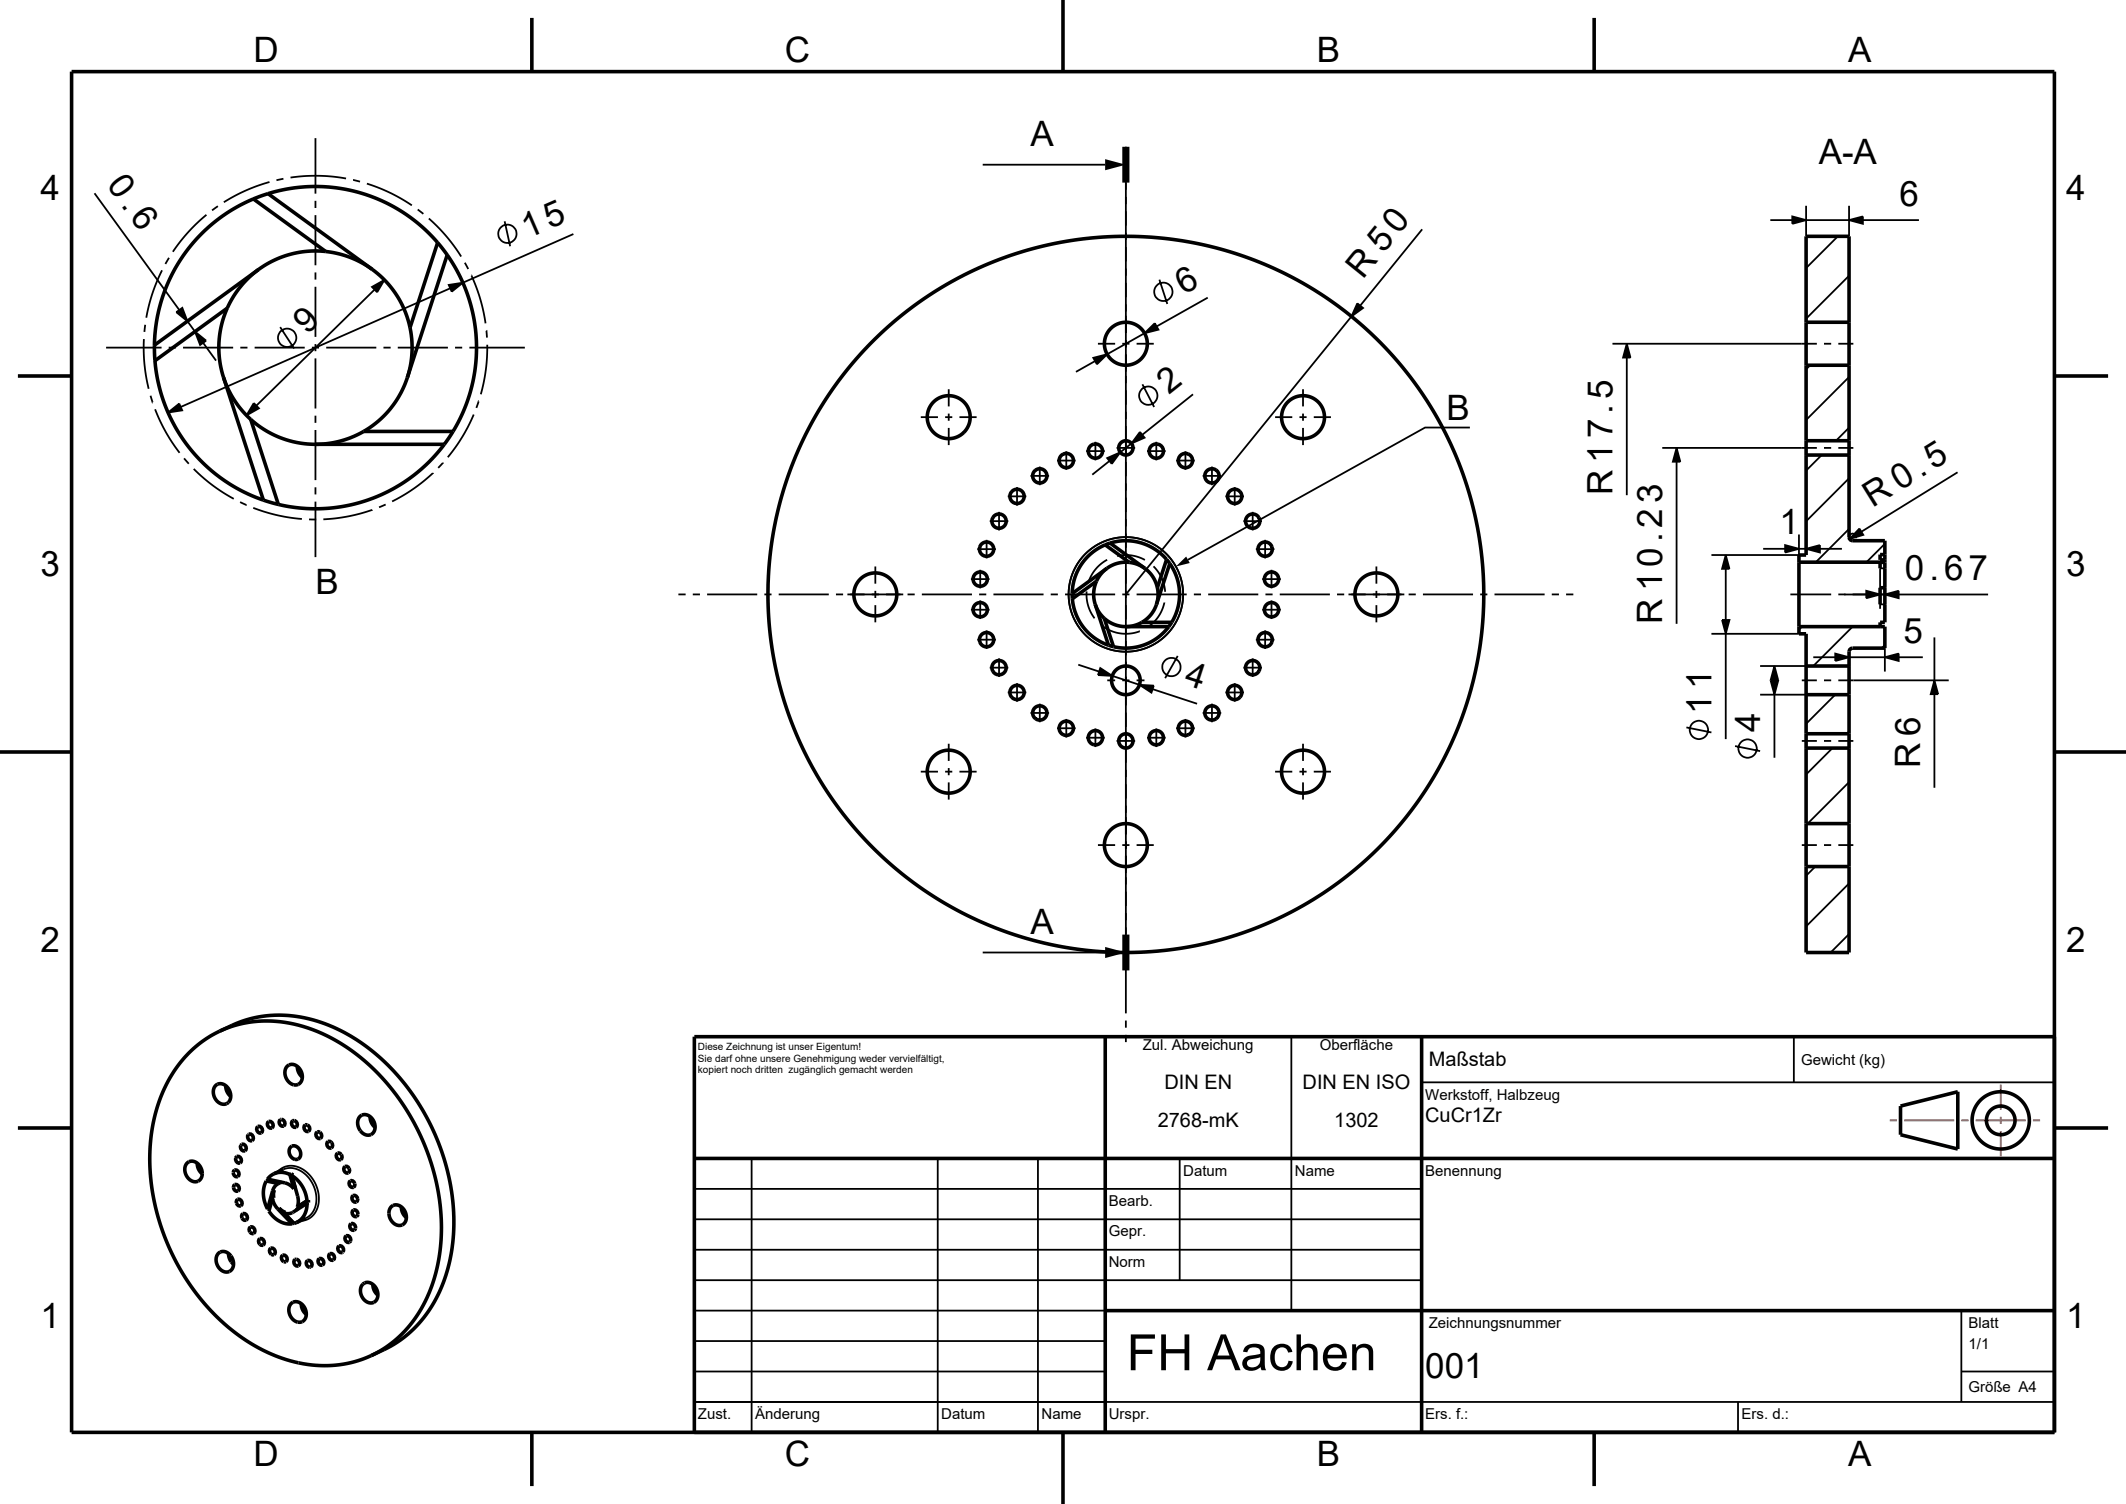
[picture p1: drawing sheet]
<svg xmlns="http://www.w3.org/2000/svg" width="297mm" height="210mm" viewBox="0 0 297 210" stroke-linecap="round" stroke-linejoin="round" font-family="sans-serif">
<g fill="none" stroke="#000" stroke-width=".25">
<path d="M44.1 19.3v7.7M13.2 27l11.8 16.3M22.6 37.7l-1.3 3.3-.9 3.4M23.6 36l-.5 .9M28.8 30l-2.5 2.4-2.1 2.8M30.4 28.8l-.8 .6M37.4 27l-2.1 .8-2.2 1.1-2.1 1.3-2 1.6-1.9 2-1.5 1.9-1.3 2.2-1.1 2.2-.9 2.6-.5 2.5-.2 2.5v2.5l.3 2.2 .6 2.4 .8 2.4 1.1 2.2M37.6 25.4l-3.2 1.2-3.1 1.6M39.6 25l-1 .2M40.6 24.8l2-.2 2-.1 2 .2 1.7 .2M44.1 28v1M44.1 30v7"/>
<path d="M44.1 38v1M45.5 35.1a13.5 13.5 0 0 0-14 8.5 13.5 13.5 0 0 0 4.4 15.7M49.3 25.1l1 .3M51.3 25.6l3.2 1.3 3 1.8M52 37.6a13.5 13.5 0 0 1 3 3M58.4 29.3l.7 .6M59.9 30.5l1.5 1.4 1.1 1.3 1.9 2.6M61.1 33.9l1.5 1.9 1.1 1.7 1 2 .7 1.8M62.7 39.8l2-.3-1.6 1.2zM64.9 36.7l.5 .9M65.8 38.5l1.2 3 .5 1.7 .3 1.9M70.5 30.9l.8 3.5"/>
<path d="M80.1 32.7l-15.4 6.8M137.3 23h17.1M157.3 20.5v1M157.3 22.5v1M157.3 24.5v107M162 39l1.1 3.4M198.7 32l-8.7 10.7M247.3 30.7h3.1M250.4 30.2l1.9 .5-1.9 .6zM252.3 28.7v4.3M252.3 30.7h6M256.7 33l-4.4 4.4"/>
<path d="M258.3 30.7l1.9-.5v1.1zM258.3 38.5l-6 6M258.3 28.7v4.3M260.2 30.7h7.9M14.8 48.5h7.8M20.1 47.3l.1 3.5 .6 3.5M20.3 45.3l-.1 1M21 55.3l.3 .9M21.7 57.1l1.5 3.2 1.9 2.9M23.5 57.6l1.5-1.2 .5 .9zM23.6 48.5h1M24.6 43.6l.9-.6 .7 1.8z"/>
<path d="M25.6 48.5h7M26.2 44.8l1 1.5M27.2 46.3l1.6 1.3-.8 .6zM28.4 47.9l1.8 2.5M33.6 48.5h1M35.5 56.3l.7 .7-1.8 1zM35.6 48.5h7M39.1 45.7l2 3M43.6 48.5h1M44.1 40v7M44.1 48v1M44.1 50v7"/>
<path d="M44.1 58v1M45.6 48.5h7M52 40.1l1.7-1-1 1.7zM52.3 40.4l-16.5 16.2M53.6 48.5h1M55.6 48.5h7M62.9 40.3l-37.7 16.5M63.6 48.5h1M65.6 48.5h7.7M66.2 57.9l-1.6 3.1-2 2.8M66.9 56l-.4 1M67.9 46.1l.1 1"/>
<path d="M68.1 48.1l-.2 3.5-.7 3.5M128.6 58.2h2.4M132 58.2h1M132.5 54.3v2.4M132.5 57.7v1M132.5 59.7v2.4M134 58.2h2.4M152.7 50l2-.5-1.5 1.4zM153 50.4l-2.7 1.5M153.4 48h2.4M156.8 48h1M158.8 48h2.4"/>
<path d="M159.6 53.7l1.6 3.1M159.9 46.5l1.4-1.4 .5 .9zM159.9 46.5l-5.2 3M166.7 55.1l-7.1 5.6M168.7 41.6l-7.1 4M178.1 58.2h2.4M181.5 58.2h1M182 54.3v2.4M182 57.7v1M182 59.7v2.4M183.5 58.2h2.4M188.8 44.2l-31.5 38.8"/>
<path d="M189.6 42.4l.8 .6-1.6 1.2zM205.3 59.7h-6.2l-33.1 18.5M225.3 48h28.5M227.3 48l.5 1.9h-1.1zM227.3 49.9v19.2M252.9 51l-.6 .6M254.8 48h1M256.8 48h2.1M258.3 59.7l-1.8 1.8M258.3 52.6l-6 6M25.7 64l.7 .8M27.1 65.5l2.6 2.3 3 1.8"/>
<path d="M33.5 70.1l1 .4M35.4 70.9l1.6 .6 2 .5 3.2 .5M43.2 72.5h1M44.1 60v7M44.1 68v1M44.1 70v7.8M52 71.2l-3.4 .9-3.4 .4M53.9 70.4l-.9 .4M60.5 66l-2.7 2.2-3 1.8M61.9 64.6l-.7 .7M122.3 79.1v2.4M136.5 76.7h2.6"/>
<path d="M136.9 79.6v2.6M137.8 75.4v2.6M138.3 72.8h2.6M139.6 71.5v2.6M140.8 69.3h2.6M142.1 68v2.6M144 66.4h2.6M145.3 65.1v2.6M147.7 64.3h2.6M149 63v2.6M151.7 63h2.6M153 61.7v2.6"/>
<path d="M154.7 78.2a5.5 5.5 0 0 0-2.6 2.9M154.7 64l1.8-.8-1.2 1.6zM155 64.4l-2.4 1.9M156 62.5h2.6M156.1 77.6a5.5 5.5 0 0 1 3.8 .6M158.1 61.9l-1.6 1.3M159.3 60.3l.6 .8-1.8 .8zM160.2 63h2.6M161.1 79.1a5.5 5.5 0 0 1 1.7 3.5M161.5 61.7v2.6M164.3 64.3h2.6M165.6 63v2.6"/>
<path d="M168 66.4h2.6M169.3 65.1v2.6M171.2 69.3h2.6M172.5 68v2.6M173.7 72.8h2.6M175 71.5v2.6M175.4 76.7h2.6M176.7 75.4v2.6M177.6 79.6v2.6M192.3 79.1v2.4M232.2 62.5h21.6M234.2 62.5l.5 2h-1z"/>
<path d="M234.2 64.5v22.6M241.1 77.5l.5 1.9h-1zM241.1 79.4v7.2M246.3 76.6h3.1M249.4 76.1l1.9 .5-1.9 .5zM251.3 74.6v2.9h-12.2M251.3 76.6h1M252.3 76.6l1.9-.5v1zM252.3 74.6v2.9M254.2 76.6h3.1M254.5 63.5l-2.2 2.2M254.8 62.5h1"/>
<path d="M256.8 62.5h2.1M258.3 73.9l-4.6 4.6M258.3 66.8l-6 6M259.3 75.1a.5 .5 0 0 0-.4-.6 .5 .5 0 0 0-.6 .4 .5 .5 0 0 0 .5 .6M259.8 73.8l.5 .9-1.9 .6zM263.3 75.9l-2.6 2.6M273.5 65.9l-13.5 8.3M94.8 83h1M96.8 83h1M98.8 83h7M106.8 83h1M108.8 83h7"/>
<path d="M116.8 83h1M118.4 83h7.8M122.3 82.5v1M122.3 84.5v2.4M126.8 83h1M128.8 83h7M135.6 80.9h2.6M135.6 85.1h2.6M136.5 89.3h2.6M136.8 83h1M136.9 83.8v2.6M137.8 88v2.6"/>
<path d="M138.3 93.2h2.6M138.8 83h7M139.6 91.9v2.6M140.8 96.7h2.6M142.1 95.4v2.6M144 99.5h2.6M145.3 98.2v2.6M146.8 83h1M148.8 83h7M150.6 92.8l2.9 1M151.8 82.6a5.5 5.5 0 0 0 1.1 3.7M153.7 93.3l1.7 1.1-2-.1z"/>
<path d="M154 87.4a5.5 5.5 0 0 0 5.2 .7M154.7 95h1.1M155.4 94.4l3.8 1.2M156.8 95h1M156.8 83h1M158.8 95h1.1M158.8 83h7M159.2 95.6l2 .1-.3 1zM161 96.2l6.2 2.1M162.7 84.1a5.5 5.5 0 0 1-2.1 3.3M164.5 91.6l-1.7 3.1M166.8 83h1"/>
<path d="M168 99.5h2.6M168.8 83h7M169.3 98.2v2.6M171.2 96.7h2.6M172.5 95.4v2.6M173.7 93.2h2.6M175 91.9v2.6M175.4 89.3h2.6M176.3 80.9h2.6M176.3 85.1h2.6M176.7 88v2.6M176.8 83h1"/>
<path d="M177.6 83.8v2.6M178.8 83h7M186.8 83h1M188.4 83h7.8M192.3 82.5v1M192.3 84.5v2.4M196.8 83h1M198.8 83h7M206.8 83h1M208.8 83h7M216.8 83h1M218.8 83h1"/>
<path d="M239.1 88.5h12.2M240.6 86.6h1l-.5 1.9zM241.1 88.5v14.7M245.9 97h6.4M245.9 93h6.4M247.4 95.1h1l-.5 1.9zM247.9 93l.5 1.9h-1zM247.9 94.9v.2M247.9 97v8.8M250.1 83h5.7M251.7 95h2.1M251.7 87.5l-.4 .4"/>
<path d="M253.3 91.8h3.1M254.8 95h1M256.4 91.3l1.9 .5-1.9 .5zM256.4 97l-4.1 4.1M256.8 95h15.4M256.8 83h1M257.6 83h3.1M258.3 91.8h5M258.8 87.5l-5.5 5.5M258.8 83h5.7M260.7 82.5l1.9 .5-1.9 .5zM262.6 85v-5.6h.7v5.6"/>
<path d="M262.6 84.4h.7M262.6 83h.7M263.3 83l1.9-.5v1zM263.3 91.8l1.9-.5v1zM263.3 90.1l-.4 .4M263.3 90.5v3.3M265.2 83h12.5M265.2 91.8h3.4M270.2 95l.6 1.9h-1.1zM270.2 89v6M270.2 96.9v13.1M128.6 107.7h2.4"/>
<path d="M132 107.7h1M132.5 103.8v2.4M132.5 107.2v1M132.5 109.2v2.4M134 107.7h2.4M147.7 101.7h2.6M149 100.4v2.6M151.7 103h2.6M153 101.7v2.6M153.4 118h2.4M156 103.5h2.6M156.8 118h1"/>
<path d="M158.8 118h2.4M160.2 103h2.6M161.5 101.7v2.6M164.3 101.7h2.6M165.6 100.4v2.6M178.1 107.7h2.4M181.5 107.7h1M182 103.8v2.4M182 107.2v1M182 109.2v2.4M183.5 107.7h2.4M235.6 101.6l3.5 .7"/>
<path d="M242.4 104.2l3.5 .7M251.7 118h2.1M251.7 103.5h2.1M254.8 118h1M254.8 103.5h1M256 104.5l-3.7 3.6M256.8 118h2.1M256.8 103.5h2.1M258.3 102.1l-.3 .4M258.3 109.2l-5.8 5.8M137.3 133h17.1M157.3 132.5v1"/>
<path d="M157.3 134.5v7M253.6 121l-1.3 1.3M258.3 130.4l-2.6 2.6M258.3 123.4l-6 6M157.3 142.5v1M157.3 144.5v1M180.4 144.8v38.2M198.6 151.1h88.4M250.6 144.8v6.3M38.3 166.2l-.2 .1M38.7 163.7a2.78 2.78 0 0 1 4.2 0 4.5 4.5 0 0 1 .9 5.9 2.42 2.42 0 0 1-1.9 .9M39 168.7l-.2 .1"/>
<path d="M39.6 163.3a3.2 3.2 0 0 1 3.9 1.6 3.7 3.7 0 0 1-.4 5l-.4 .2M97 178.8h101.6M97 174.5h101.6M97 170.3h101.6M97 166h101.6M105 161.8v38.2M131 161.8v38.2M145 161.8v38.2M164.8 161.8v17M97 195.8h190M97 191.5h57.4M97 187.3h57.4"/>
<path d="M97 183h57.4M242.8 195.8v4.2M274 191.5h13M274 183v12.8"/>
<circle cx="70.9" cy="32.6" r="1.28"/>
<circle cx="40.1" cy="47.2" r="1.28"/>
<circle cx="160.4" cy="55.2" r="1.28"/>
<circle cx="162.5" cy="40.7" r="1.28"/>
<circle cx="157.3" cy="83" r="8"/>
<circle cx="163.6" cy="93.1" r="1.28"/>
<circle cx="237.3" cy="101.9" r="1.28"/>
<circle cx="244.1" cy="104.5" r="1.28"/>
</g>
<g fill="none" stroke="#000" stroke-width=".5">
<path d="M10 10h277v190h-277zM74.3 2.5v7.5M148.5 0v10M222.7 2.5v7.5M35.4 27.8l-2.9 1.4-2.7 1.9-2.3 2.2-2 2.6-1.8 3-1.1 3-.7 3-.3 3.3M35.4 27.8l10.1 7.3M36.1 37.6a13.6 13.6 0 0 0-4.4 5.4M36.1 37.6l-14.5 10.6M37.4 27l3.3-.7 3.2-.3 3 .2 3.2 .7 3.3 1.2 2.9 1.5 2.7 2.1 2.1 2.2M37.4 27l-2 .8M37.4 27l14.6 10.6M45.5 35.1a13.5 13.5 0 0 0-9.4 2.5"/>
<path d="M45.5 35.1a13.5 13.5 0 0 1 6.5 2.5M52 37.6a13.5 13.5 0 0 1 5.3 8.2M61.1 33.9l1.4 1.7M61.1 33.9l-3.8 11.9M62.5 35.6l1.8 3.1 1.1 2.8 .8 3.1 .4 3-.1 3.2-.6 3.2-1.1 3.4-1.5 2.8M62.5 35.6l-5.6 17.1M2.5 52.5h7.5M21.6 48.2v2.2M21.6 50.4l.5 2.9 1 3.4 1.4 2.9 1.8 2.7 2.2 2.4 2.2 2 3 1.8 3.1 1.3M31.2 52.7a13.6 13.6 0 0 0 3.8 5.9M31.2 52.7l5.6 17.1M31.7 43a13.5 13.5 0 0 0-.5 9.7"/>
<path d="M31.7 43l-10.1 7.4M35 58.6a13.5 13.5 0 0 0 9.1 3.4M35 58.6l3.9 11.8M56.9 52.7a13.5 13.5 0 0 1-6.1 7.5M57.3 45.8a13.5 13.5 0 0 1-.4 6.9M252.3 51h6M252.3 45h6M287 52.5h7.5M36.8 69.8l2.1 .6M44.1 62h18M50.8 60.2a13.5 13.5 0 0 1-6.7 1.8M50.8 60.2h12.5"/>
<path d="M62.1 62l-2.1 2.4-2.4 2.1-2.7 1.8-3.2 1.4-3.4 .9-3.2 .4-3.3-.1-2.9-.5M63.3 60.2l-1.2 1.8M154.4 76.1a7.5 7.5 0 0 0-4.6 6.8M154.4 76.1l3.4 2.4M154.6 79.4a4.5 4.5 0 0 0-1.4 1.8M154.6 79.4l-4.8 3.5M155.1 75.8l-.7 .3M155.1 75.8a7.5 7.5 0 0 1 7.9 2.3M155.1 75.8l4.8 3.6M157.8 78.5a4.5 4.5 0 0 0-3.2 .9M157.8 78.5h.1a4.5 4.5 0 0 1 2 .9M159.9 79.4h.1a4.5 4.5 0 0 1 1.7 2.7"/>
<path d="M163 78.1l.4 .6M163 78.1l-1.3 4M163.4 78.7a7.5 7.5 0 0 1 .3 8.2M163.4 78.7l-1.8 5.7M251.3 78.5h12M252.3 61.5h6M252.3 63.5h6M262.6 78.5v.9M263.3 77.4h-.7v.8h.7M149.8 82.9v.7M149.8 83.6a7.5 7.5 0 0 0 5.1 6.5M153 84.4a4.5 4.5 0 0 0 1.3 1.9"/>
<path d="M153 84.4l1.9 5.7M153.2 81.2a4.5 4.5 0 0 0-.2 3.2M153.2 81.2l-3.4 2.4M154.3 86.3a4.5 4.5 0 0 0 3 1.2M154.3 86.3l1.3 4M154.9 90.1l.7 .2M157.3 87.5h6M159.5 86.9h-.1a4.5 4.5 0 0 1-2.1 .6M159.5 86.9h4.2M161.6 84.4h-.1a4.5 4.5 0 0 1-2 2.5M161.7 82.1v.1a4.5 4.5 0 0 1-.1 2.2M163.3 87.5a7.5 7.5 0 0 1-7.7 2.8"/>
<path d="M163.7 86.9l-.4 .6M251.3 87.5h12v3h-4.5a.5 .5 0 0 0-.5 .5v42h-6v-44.5h-1v-11h1v-44.5h6v42a.5 .5 0 0 0 .5 .5h4.5v11.4h-.7v.6M252.3 93h6M252.3 97h6M263.3 82.1h-.7v2.3M0 105h10M252.3 115h6M252.3 102.5h6M252.3 104.5h6M287 105h10M252.3 121h6M2.5 157.5h7.5"/>
<path d="M30.1 151.6a1.22 1.22 0 0 1 1.9 .6 1.2 1.2 0 0 1 .2 1.3 1.2 1.2 0 0 1-1.1 .7 1.7 1.7 0 0 1-1-2.6zM30.7 144l2.3-1.1 1.4-.5 2.1-.5 2-.2 2 .1 2 .3 2.5 .7 2 .8 2 1 2.1 1.4 2.1 1.8 1.6 1.5 1.7 2.1 1.4 1.7 1.3 2.2 1.2 2.4 1.1 2.5 .8 2.6 .6 2.7 .3 2.1 .2 2.4v2.4l-.3 2.5-.5 2.1-.7 2.1-.9 2.1-1.1 1.8-1.2 1.6-1.4 1.4-1.5 1.2-1.5 .9-2.4 1.2M30.7 144l1.6-.7 1.7-.4 2.2-.3h2l2 .2 2 .5 2 .7 2 .9 1.8 1 1.9 1.4 1.8 1.5 1.7 1.7 1.6 1.9 1.5 2.2 1.2 1.9 1.1 2.2 .9 2.1 .8 2.4 .6 2.6 .4 2.4 .1 2.2v2.5l-.1 1.9-.4 2.2-.6 2.1-.8 2-.9 1.7-1.1 1.7-1.1 1.4-1.5 1.3-1.5 1.1-1.7 1M30.7 144l-1.8 1-1.6 1.2-1.4 1.3-1.1 1.4-1 1.6-1 1.8-.8 2-.5 2.2-.4 2.2-.2 2.5 .1 2.6 .2 2 .5 2.6 .6 2.2 .7 2.1 .9 2 1.2 2.5 1.4 2.1 1.4 2 1.5 1.6 1.9 1.9 1.6 1.3 1.7 1.2 1.9 1.1 2 .9 2.1 .7 1.9 .4 2 .3h1.8l2.2-.3 1.5-.4 1.9-.7M31.5 151.6a1.89 1.89 0 0 0 .7 1.5M33.6 159.9a.47 .47 0 0 1 .7 .1 .47 .47 0 0 1-.2 .7 .56 .56 0 0 1-.5-.8zM34.7 158.4a.47 .47 0 0 1 .7 .3 .47 .47 0 0 1-.3 .6 .56 .56 0 0 1-.4-.9zM36 157.3a.5 .5 0 0 1 .6 .3 .5 .5 0 0 1-.2 .6 .53 .53 0 0 1-.5-.3 .53 .53 0 0 1 .1-.6zM37.4 156.7a.47 .47 0 0 1 .7 .1 .47 .47 0 0 1-.2 .7 .55 .55 0 0 1-.5-.8zM39.1 156.5a.47 .47 0 0 1 .7 .1 .47 .47 0 0 1-.3 .7 .55 .55 0 0 1-.4-.8zM40.1 148.9a1.26 1.26 0 0 1 2 .8 1.16 1.16 0 0 1 0 1.2 1.16 1.16 0 0 1-1.1 .6 1.72 1.72 0 0 1-.9-2.6zM40.8 156.6a.47 .47 0 0 1 .7 .1 .47 .47 0 0 1-.2 .7 .55 .55 0 0 1-.5-.8z"/>
<path d="M41.5 148.9a1.88 1.88 0 0 0 .7 1.5M42.5 157.2a.47 .47 0 0 1 .7 .1 .47 .47 0 0 1-.2 .7 .55 .55 0 0 1-.5-.8zM44.2 158.2a.47 .47 0 0 1 .7 .1 .47 .47 0 0 1-.2 .7 .55 .55 0 0 1-.5-.8zM45.7 159.5a.47 .47 0 0 1 .7 .1 .47 .47 0 0 1-.2 .7 .55 .55 0 0 1-.5-.8zM50.2 155.9a1.26 1.26 0 0 1 2.1 .8 1.15 1.15 0 0 1 0 1.3 1.15 1.15 0 0 1-1.2 .4 1.73 1.73 0 0 1-.9-2.5zM51.7 155.9a1.89 1.89 0 0 0 .7 1.5M154.4 144.8v55.2M198.6 144.8v55.2M265.5 154.4l8-2v8l-8-2zM287 157.5h7.5M287 144.8h-190v55.2M26.1 162.4a1.23 1.23 0 0 1 2 .7 1.2 1.2 0 0 1-1 1.9 1.71 1.71 0 0 1-1-2.6z"/>
<path d="M27.6 162.4a1.87 1.87 0 0 0 .7 1.5M30.5 175.1a1.26 1.26 0 0 1 2 .7 1.15 1.15 0 0 1 0 1.3 1.15 1.15 0 0 1-1.2 .5 1.73 1.73 0 0 1-.8-2.5zM31.9 175a1.88 1.88 0 0 0 .7 1.5M32.6 163.5a.47 .47 0 0 1 .7 .1 .47 .47 0 0 1-.2 .7 .56 .56 0 0 1-.5-.8zM32.7 165.5a.45 .45 0 0 1 .7 .2 .45 .45 0 0 1-.4 .6 .58 .58 0 0 1-.3-.8zM33 161.6a.46 .46 0 0 1 .7 .2 .46 .46 0 0 1-.3 .6 .58 .58 0 0 1-.4-.8zM33.1 167.6a.47 .47 0 0 1 .7 .1 .47 .47 0 0 1-.3 .7 .56 .56 0 0 1-.4-.8zM33.8 169.6a.45 .45 0 0 1 .7 .2 .45 .45 0 0 1-.4 .6 .58 .58 0 0 1-.3-.8zM34.9 171.5a.46 .46 0 0 1 .7 .1 .46 .46 0 0 1-.3 .7 .57 .57 0 0 1-.4-.8zM36.2 173.1a.47 .47 0 0 1 .7 .1 .47 .47 0 0 1-.2 .7 .55 .55 0 0 1-.5-.8zM37.2 164.9a4.1 4.1 0 0 0 .2 3.9M37.2 164.9l1.7 .4"/>
<path d="M37.4 164.8l-.2 .1M37.4 164.8l1.7 .4M37.5 164.7l-.1 .1M37.6 168.7v.1M37.6 168.7l-.2 .1M37.7 174.4a.46 .46 0 0 1 .7 .2 .46 .46 0 0 1-.3 .6 .58 .58 0 0 1-.4-.8zM38.1 167.4l-.5 1.7a3.5 3.5 0 0 0 3.2 1.8M38.1 167.4l.2-.1v-1.1l-.7 2.5M38.1 167.4l.4 1.1 2.3 2.4M38.3 163.9a2.56 2.56 0 0 1 2.2 .1M38.3 163.9l-.5 .3-.4 .4 2.7 .7 .6 .3 .3 .4M38.9 165.3l-.3 .2-.4 .5-.8 2.8"/>
<path d="M38.9 165.3h.1M39.1 165.2l-.2 .1M39.4 175.4a.47 .47 0 0 1 .7 .1 .47 .47 0 0 1-.3 .7 .56 .56 0 0 1-.4-.8zM39.4 165.1l-.3 .1M39.6 163.3l-1.3 .6M39.7 169.4l1.4 1.4 .3-.1M39.7 169.4l.2-.1-.9-.6 2 2.1M40.5 164l.5 2M40.6 160.1a.99 .99 0 0 1 1.1 .2 .99 .99 0 0 1 .3 1.1 .74 .74 0 0 1-.7 .5 .74 .74 0 0 1-.7-.5l-.2-.4a.87 .87 0 0 1 .2-.9zM40.7 163.9l.3 .2-.2 .1M40.7 163.9l-.2 .1M40.7 163.9l.5 2"/>
<path d="M40.8 164.2a4.7 4.7 0 0 1 2.1 3.5M40.8 164.2l.9 3.2-.2 1.1M41 170.8l-.2 .1M41 170.8h.1M41.1 176a.47 .47 0 0 1 .7 .1 .47 .47 0 0 1-.2 .7 .55 .55 0 0 1-.5-.8zM41.2 165.9h.1M41.2 165.9l-.2 .1M41.7 168.4l-.3 .6M41.7 168.4l-.2 .1M42.7 170.1l-1.3 .6M42.8 176.1a.47 .47 0 0 1 .7 .2 .47 .47 0 0 1-.2 .6 .56 .56 0 0 1-.5-.8zM42.9 167.7l-1.4 .8"/>
<path d="M42.9 168a2.83 2.83 0 0 1-1.5 2.7M42.9 168l-2.1 1.3-.5 .2-.6-.1M43.1 167.6v.3l-.2 .1M43.1 167.6l-.2 .1M43.1 167.6l-1.4 .8M44.5 175.9a.47 .47 0 0 1 .7 .1 .47 .47 0 0 1-.2 .7 .55 .55 0 0 1-.5-.8zM46 175.2a.47 .47 0 0 1 .7 .1 .47 .47 0 0 1-.2 .7 .55 .55 0 0 1-.5-.8zM47 161.1a.47 .47 0 0 1 .7 .2 .47 .47 0 0 1-.2 .6 .55 .55 0 0 1-.5-.8zM47.2 174.1a.47 .47 0 0 1 .7 .1 .47 .47 0 0 1-.2 .7 .55 .55 0 0 1-.5-.8zM48.1 163a.47 .47 0 0 1 .7 .1 .47 .47 0 0 1-.2 .7 .55 .55 0 0 1-.5-.8zM48.2 172.7a.47 .47 0 0 1 .7 .1 .47 .47 0 0 1-.2 .7 .55 .55 0 0 1-.5-.8zM48.8 165a.47 .47 0 0 1 .7 .1 .47 .47 0 0 1-.2 .7 .55 .55 0 0 1-.5-.8z"/>
<path d="M48.9 171a.45 .45 0 0 1 .7 .2 .45 .45 0 0 1-.4 .6 .59 .59 0 0 1-.3-.8zM49.2 167.1a.47 .47 0 0 1 .7 .1 .47 .47 0 0 1-.2 .7 .55 .55 0 0 1-.5-.8zM49.2 169.1a.47 .47 0 0 1 .7 .1 .47 .47 0 0 1-.2 .7 .55 .55 0 0 1-.5-.8zM50.7 179.3a1.28 1.28 0 0 1 2 .8 1.16 1.16 0 0 1 0 1.3 1.16 1.16 0 0 1-1.1 .5 1.69 1.69 0 0 1-.9-2.6zM52.1 179.3a1.88 1.88 0 0 0 .7 1.5M54.6 168.5a1.26 1.26 0 0 1 2 .8 1.15 1.15 0 0 1 .1 1.3 1.15 1.15 0 0 1-1.2 .5 1.71 1.71 0 0 1-.9-2.6zM56.1 168.5a1.88 1.88 0 0 0 .7 1.5M97 161.8h190M40.6 182.1a1.26 1.26 0 0 1 2.1 .7 1.16 1.16 0 0 1 0 1.2 1.16 1.16 0 0 1-1.1 .6 1.71 1.71 0 0 1-1-2.5zM42.1 182a1.87 1.87 0 0 0 .7 1.5M154.4 183h132.6M74.3 200v7.5"/>
<path d="M148.5 200v10M222.7 200v7.5"/>
<circle cx="132.5" cy="58.2" r="3"/>
<circle cx="157.3" cy="48" r="3"/>
<circle cx="182" cy="58.2" r="3"/>
<circle cx="137.8" cy="76.7" r="1"/>
<circle cx="139.6" cy="72.8" r="1"/>
<circle cx="142.1" cy="69.3" r="1"/>
<circle cx="145.3" cy="66.4" r="1"/>
<circle cx="149" cy="64.3" r="1"/>
<circle cx="153" cy="63" r="1"/>
<circle cx="157.3" cy="62.5" r="1"/>
<circle cx="161.5" cy="63" r="1"/>
<circle cx="165.6" cy="64.3" r="1"/>
<circle cx="169.3" cy="66.4" r="1"/>
<circle cx="172.5" cy="69.3" r="1"/>
<circle cx="175" cy="72.8" r="1"/>
<circle cx="176.7" cy="76.7" r="1"/>
<circle cx="122.3" cy="83" r="3"/>
<circle cx="136.9" cy="85.1" r="1"/>
<circle cx="136.9" cy="80.9" r="1"/>
<circle cx="137.8" cy="89.3" r="1"/>
<circle cx="139.6" cy="93.2" r="1"/>
<circle cx="142.1" cy="96.7" r="1"/>
<circle cx="145.3" cy="99.5" r="1"/>
<circle cx="157.3" cy="95" r="2"/>
<circle cx="157.3" cy="83" r="50"/>
<circle cx="169.3" cy="99.5" r="1"/>
<circle cx="172.5" cy="96.7" r="1"/>
<circle cx="175" cy="93.2" r="1"/>
<circle cx="176.7" cy="89.3" r="1"/>
<circle cx="177.6" cy="85.1" r="1"/>
<circle cx="177.6" cy="80.9" r="1"/>
<circle cx="192.3" cy="83" r="3"/>
<circle cx="132.5" cy="107.7" r="3"/>
<circle cx="149" cy="101.7" r="1"/>
<circle cx="153" cy="103" r="1"/>
<circle cx="157.3" cy="118" r="3"/>
<circle cx="157.3" cy="103.5" r="1"/>
<circle cx="161.5" cy="103" r="1"/>
<circle cx="165.6" cy="101.7" r="1"/>
<circle cx="182" cy="107.7" r="3"/>
<circle cx="279.5" cy="156.4" r="2"/>
<circle cx="279.5" cy="156.4" r="4"/>
</g>
<path d="M264 156.4h1M266 156.4h7M274 156.4h1M276 156.4h7M279.5 151.4v3.5M279.5 155.9v1M279.5 157.9v3.5M284 156.4h1" fill="none" stroke="#f00" stroke-width=".25"/>
<path d="M157.3 20.5v5M157.3 130.5v5" fill="none" stroke="#000" stroke-width="1" stroke-linecap="butt"/>
<g fill="#000">
<path d="M154.4 22.2l2.9 .8-2.9 .8z" fill-rule="evenodd"/>
<path d="M250.4 30.2l1.9 .5-1.9 .6z" fill-rule="evenodd"/>
<path d="M258.3 30.7l1.9-.5v1.1z" fill-rule="evenodd"/>
<path d="M24.6 43.6l.9-.6 .7 1.8z" fill-rule="evenodd"/>
<path d="M23.5 57.6l1.5-1.2 .5 .9z" fill-rule="evenodd"/>
<path d="M27.2 46.3l1.6 1.3-.8 .6z" fill-rule="evenodd"/>
<path d="M35.5 56.3l.7 .7-1.8 1z" fill-rule="evenodd"/>
<path d="M52 40.1l1.7-1-1 1.7z" fill-rule="evenodd"/>
<path d="M62.7 39.8l2-.3-1.6 1.2z" fill-rule="evenodd"/>
<path d="M152.7 50l2-.5-1.5 1.4z" fill-rule="evenodd"/>
<path d="M159.9 46.5l1.4-1.4 .5 .9z" fill-rule="evenodd"/>
<path d="M189.6 42.4l.8 .6-1.6 1.2z" fill-rule="evenodd"/>
<path d="M227.3 48l.5 1.9h-1.1z" fill-rule="evenodd"/>
<path d="M154.7 64l1.8-.8-1.2 1.6z" fill-rule="evenodd"/>
<path d="M159.3 60.3l.6 .8-1.8 .8z" fill-rule="evenodd"/>
<path d="M164.3 79.1l1.4-1.4 .5 .9z" fill-rule="evenodd"/>
<path d="M234.2 62.5l.5 2h-1z" fill-rule="evenodd"/>
<path d="M241.1 77.5l.5 1.9h-1z" fill-rule="evenodd"/>
<path d="M249.4 76.1l1.9 .5-1.9 .5z" fill-rule="evenodd"/>
<path d="M252.3 76.6l1.9-.5v1z" fill-rule="evenodd"/>
<path d="M259.8 73.8l.5 .9-1.9 .6z" fill-rule="evenodd"/>
<path d="M153.7 93.3l1.7 1.1-2-.1z" fill-rule="evenodd"/>
<path d="M159.2 95.6l2 .1-.3 1z" fill-rule="evenodd"/>
<path d="M240.6 86.6h1l-.5 1.9z" fill-rule="evenodd"/>
<path d="M247.4 95.1h1l-.5 1.9z" fill-rule="evenodd"/>
<path d="M247.9 93l.5 1.9h-1z" fill-rule="evenodd"/>
<path d="M256.4 91.3l1.9 .5-1.9 .5z" fill-rule="evenodd"/>
<path d="M260.7 82.5l1.9 .5-1.9 .5z" fill-rule="evenodd"/>
<path d="M263.3 83l1.9-.5v1z" fill-rule="evenodd"/>
<path d="M263.3 91.8l1.9-.5v1z" fill-rule="evenodd"/>
<path d="M270.2 95l.6 1.9h-1.1z" fill-rule="evenodd"/>
<path d="M154.4 132.2l2.9 .8-2.9 .8z" fill-rule="evenodd"/>
</g>
<text font-size="7" x="157.4" y="191.3">FH Aachen</text>
<g font-size="4.9">
<text x="35.4" y="8.7">D</text>
<text x="109.6" y="8.7">C</text>
<text x="184" y="8.7">B</text>
<text x="258.2" y="8.7">A</text>
<text x="143.9" y="20.4">A</text>
<text x="254.1" y="23">A-A</text>
<text x="5.6" y="27.9">4</text>
<text x="14.8" y="25.8" transform="rotate(54 14.8 25.8)">0.6</text>
<text x="265.4" y="28.7">6</text>
<text x="288.6" y="27.9">4</text>
<text x="73.7" y="33.3" transform="rotate(-23 73.7 33.3)">15</text>
<text x="165.4" y="41.2" transform="rotate(-29 165.4 41.2)">6</text>
<text x="190.4" y="39" transform="rotate(-51 190.4 39)">R 50</text>
<text x="43" y="46.8" transform="rotate(-45 43 46.8)">9</text>
<text x="163.3" y="55.2" transform="rotate(-38 163.3 55.2)">2</text>
<text x="202.1" y="58.7">B</text>
<text x="225.3" y="69.1" transform="rotate(-90 225.3 69.1)">R 17.5</text>
<text x="261.6" y="70.9" transform="rotate(-32 261.6 70.9)">R 0.5</text>
<text x="248.6" y="74.6">1</text>
<text x="5.6" y="80.4">3</text>
<text x="44.1" y="83">B</text>
<text x="266.1" y="81">0.67</text>
<text x="288.6" y="80.4">3</text>
<text x="232.2" y="87.1" transform="rotate(-90 232.2 87.1)">R 10.23</text>
<text x="265.9" y="89.8">5</text>
<text x="165.3" y="95.5" transform="rotate(18 165.3 95.5)">4</text>
<text x="239.1" y="99.6" transform="rotate(-90 239.1 99.6)">11</text>
<text x="245.9" y="102.2" transform="rotate(-90 245.9 102.2)">4</text>
<text x="268.2" y="107.2" transform="rotate(-90 268.2 107.2)">R 6</text>
<text x="143.9" y="130.4">A</text>
<text x="5.6" y="132.9">2</text>
<text x="288.6" y="132.9">2</text>
<text x="5.6" y="185.4">1</text>
<text x="288.6" y="185.4">1</text>
<text x="199.1" y="192.4">001</text>
<text x="35.4" y="204.7">D</text>
<text x="109.6" y="204.7">C</text>
<text x="184" y="204.7">B</text>
<text x="258.2" y="204.7">A</text>
</g>
<g font-size="2.8">
<text x="199.6" y="148.9">Maßstab</text>
<text x="162.7" y="152.1">DIN EN</text>
<text x="182" y="152.1">DIN EN ISO</text>
<text x="161.7" y="157.4">2768-mK</text>
<text x="186.4" y="157.4">1302</text>
<text x="199.1" y="156.7">CuCr1Zr</text>
</g>
<g font-size="2.1">
<text x="159.7" y="146.6">Zul. Abweichung</text>
<text x="184.4" y="146.6">Oberfläche</text>
<text x="251.6" y="148.7">Gewicht (kg)</text>
<text x="199.1" y="153.5">Werkstoff, Halbzeug</text>
<text x="165.3" y="164.1">Datum</text>
<text x="180.9" y="164.1">Name</text>
<text x="199.1" y="164.1">Benennung</text>
<text x="154.9" y="168.4">Bearb.</text>
<text x="154.9" y="172.6">Gepr.</text>
<text x="154.9" y="176.9">Norm</text>
<text x="199.6" y="185.4">Zeichnungsnummer</text>
<text x="275" y="185.4">Blatt</text>
<text x="275" y="188.4">1/1</text>
<text x="275" y="194.4">Größe A4</text>
<text x="97.5" y="198.1">Zust.</text>
<text x="105.5" y="198.1">Änderung</text>
<text x="131.5" y="198.1">Datum</text>
<text x="145.5" y="198.1">Name</text>
<text x="154.9" y="198.1">Urspr.</text>
<text x="199.1" y="198.1">Ers. f.:</text>
<text x="243.3" y="198.1">Ers. d.:</text>
</g>
<g font-size="1.4">
<text x="97.5" y="146.7">Diese Zeichnung ist unser Eigentum!</text>
<text x="97.5" y="148.2">Sie darf ohne unsere Genehmigung weder vervielfältigt,</text>
<text x="97.5" y="149.8">kopiert noch dritten zugänglich gemacht werden</text>
</g>
</svg>
